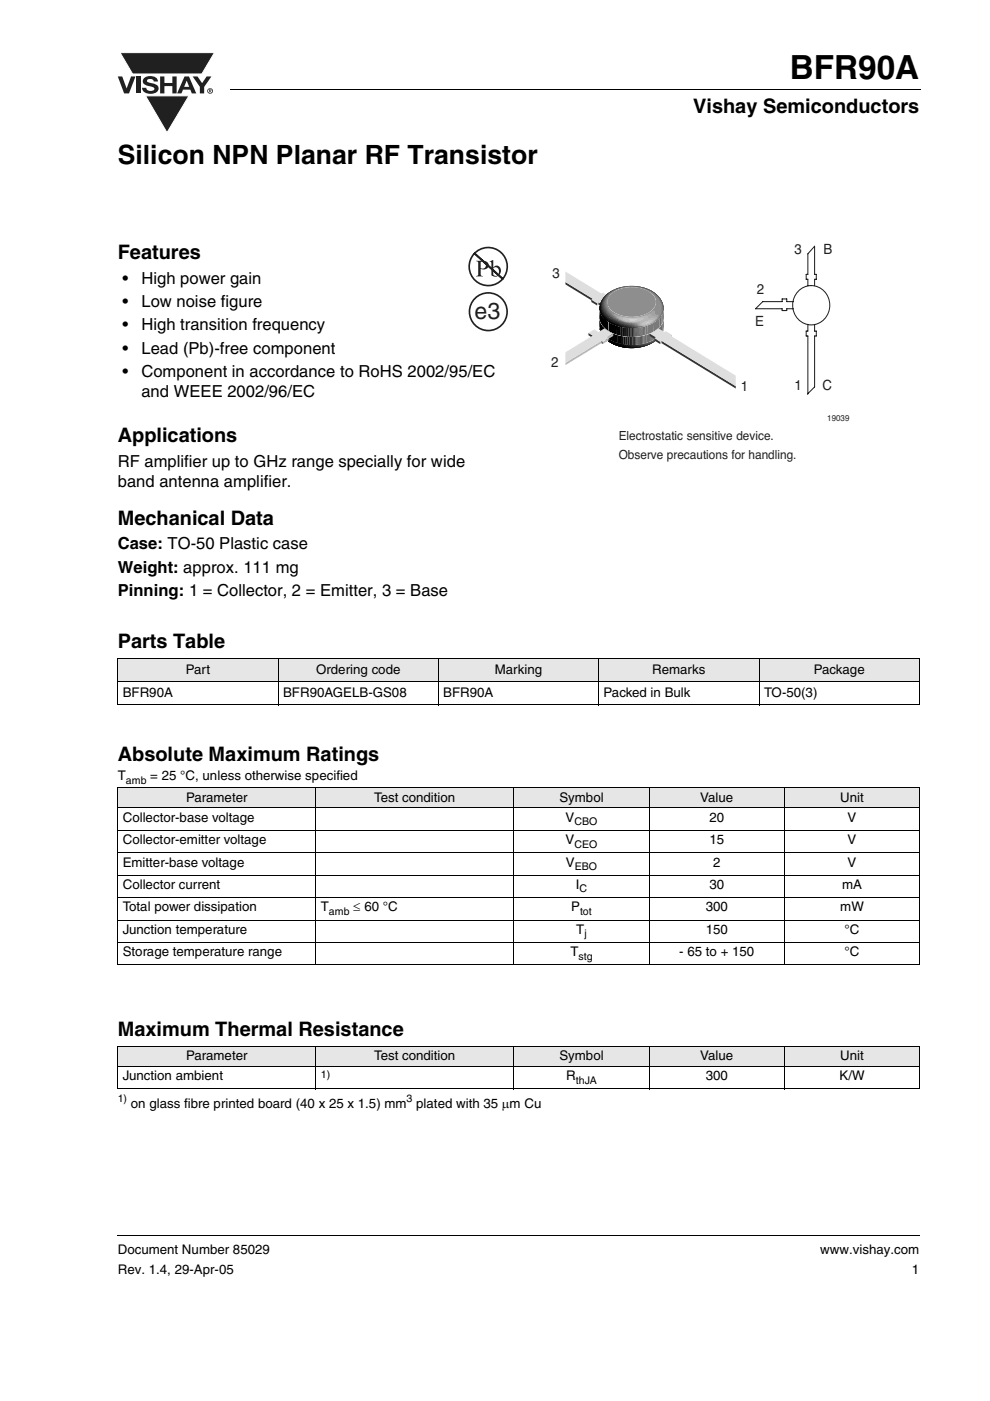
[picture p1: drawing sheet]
<svg xmlns="http://www.w3.org/2000/svg" width="210mm" height="297mm" viewBox="0 0 210 297" stroke-linecap="round" stroke-linejoin="round" font-family="sans-serif">
<path d="M25.5 11.2h20l-2.7 4.5h-14.7z" fill="#231f20"/>
<path d="M25.5 11.2h20l-2.7 4.5h-14.7z" fill="none" stroke="#fff" stroke-width=".21"/>
<path d="M30.9 20.3h9.2l-4.7 7.8z" fill="#231f20"/>
<path d="M30.9 20.3h9.2l-4.7 7.8z" fill="none" stroke="#fff" stroke-width=".21"/>
<g fill="#231f20">
<path d="M25 16.2h.9l1 2.5 .9-2.5h.9l-1.3 3.6h-1.1z"/>
<path d="M28.9 16.2h.9v3.6h-.9z"/>
<path d="M30.6 16.5a2.1 2.1 0 0 1 2.8 .3l.1 .5h-.9a.79 .79 0 0 0-.7-.6 .79 .79 0 0 0-.7 .4l.2 .3 1 .3a1.08 1.08 0 0 1 1.2 1 1.08 1.08 0 0 1-1.1 1.1 1.73 1.73 0 0 1-2.4-1.2h.9a.96 .96 0 0 0 .8 .7 .96 .96 0 0 0 1-.5 1.68 1.68 0 0 0-1.6-.7 .92 .92 0 0 1-.9-.6 .92 .92 0 0 1 .3-1z"/>
<path d="M34 16.2h.9v1.4h1.7v-1.4h.9v3.6h-.9v-1.5h-1.7v1.5h-.9z"/>
<path d="M40.9 16.2h1l1 1.4 .9-1.4h1l-1.5 2.2v1.4h-.9v-1.4z"/>
<path d="M39.6 17.1l-.5 1.3h1zM39.1 16.2h1l1.5 3.6h-.9l-.3-.8h-1.6l-.3 .8h-.9z"/>
<path d="M44.5 19.1v.1h.2v-.1zM44.3 18.9l.5 .1v.1l-.1 .2 .1 .3-.3-.3-.2 .3zM44.1 19.3a.46 .46 0 0 0 .9 0 .46 .46 0 0 0-.9 0zM44 19.3a.6 .6 0 0 1 1.2 0 .6 .6 0 0 1-1.2 0z"/>
</g>
<path d="M48.9 18.9l.1 .2zM24.9 261.9l.1 .2z" fill="#000"/>
<path d="M49 19h146.3M25 262h170.1" fill="none" stroke="#000" stroke-width=".21"/>
<path d="M113.5 41h81v60h-81z" fill="#fff"/>
<path d="M128.8 63l.3-.2v.5l-.3 .2z" fill="#bbb"/>
<g fill="#343434">
<path d="M119.9 59.8l5.8 3.5v.5l-5.8-3.5z"/>
<path d="M125.4 63.5l1.2 .8v.5l-1.2-.8z"/>
</g>
<path d="M126.6 64.3l.3-.2v.5l-.3 .2z" fill="#bbb"/>
<path d="M126.9 64.1l1.3 .8v.5l-1.3-.8z" fill="#343434"/>
<path d="M119.9 57.6l7.6 4.6 .4-.2 1.2 .8-.3 .2 1.3 .8-1.9 1.1-1.3-.8-.3 .2-1.2-.8 .3-.2-5.8-3.5z" fill="#dedede"/>
<path d="M129.9 63.8h.2v.5h-.2z" fill="#bababa"/>
<path d="M128.6 64.6l1.3-.8v.5l-1.3 .8z" fill="#c1c1c1"/>
<path d="M128.2 64.9l.4-.3v.5l-.4 .3z" fill="#bababa"/>
<g fill="#717171">
<path d="M127.1 69a3.6 3.6 0 0 0 1.9 2.9l.3 .7-.7-.5a4.1 4.1 0 0 1-1.5-3.1z"/>
<path d="M127.1 69a3.6 3.6 0 0 0 1.9 2.9l.3 .7a4.3 4.3 0 0 1-2.2-3.6z"/>
</g>
<path d="M127.1 69a3.6 3.6 0 0 0 1.9 2.9l.3 .7a4.3 4.3 0 0 1-2.2-3.6z" fill="#6b6b6b"/>
<path d="M127.1 69a3.6 3.6 0 0 0 1.9 2.9l.3 .7a4.3 4.3 0 0 1-2.2-3.6z" fill="#646464"/>
<path d="M127.1 69a3.6 3.6 0 0 0 1.9 2.9l.3 .7a4.3 4.3 0 0 1-2.2-3.6z" fill="#5e5e5e"/>
<path d="M127.1 69a3.6 3.6 0 0 0 1.9 2.9l.3 .7a4.3 4.3 0 0 1-2.2-3.6z" fill="#585858"/>
<path d="M127.1 69a3.6 3.6 0 0 0 1.9 2.9l.3 .7a4.3 4.3 0 0 1-2.2-3.6z" fill="#525252"/>
<path d="M127.1 69a3.6 3.6 0 0 0 1.9 2.9l.3 .7a4.3 4.3 0 0 1-2.2-3.6z" fill="#4c4c4c"/>
<path d="M127.1 69a3.6 3.6 0 0 0 1.9 2.9l.3 .7a4.3 4.3 0 0 1-2.2-3.6z" fill="#464646"/>
<path d="M127.1 69a3.6 3.6 0 0 0 1.9 2.9l.3 .7a4.3 4.3 0 0 1-2.2-3.6z" fill="#404040"/>
<path d="M127.1 69a3.6 3.6 0 0 0 1.9 2.9l.3 .7a4.3 4.3 0 0 1-2.2-3.6z" fill="#3a3a3a"/>
<path d="M127.1 69a3.6 3.6 0 0 0 1.9 2.9l.3 .7a4.3 4.3 0 0 1-2.2-3.6z" fill="#343434"/>
<path d="M127.1 69a3.6 3.6 0 0 0 1.9 2.9l.3 .7a4.3 4.3 0 0 1-2.2-3.6z" fill="#2d2d2d"/>
<path d="M127.1 69a3.6 3.6 0 0 0 1.9 2.9l.3 .7a4.3 4.3 0 0 1-2.2-3.6z" fill="#272727"/>
<path d="M127.1 69a3.6 3.6 0 0 0 1.9 2.9l.3 .7a4.3 4.3 0 0 1-2.2-3.6z" fill="#212121"/>
<path d="M127.1 69a3.6 3.6 0 0 0 1.9 2.9l.3 .7a4.3 4.3 0 0 1-2.2-3.6z" fill="#1b1b1b"/>
<path d="M127.1 69a3.6 3.6 0 0 0 1.9 2.9l.3 .7a4.3 4.3 0 0 1-2.2-3.6z" fill="#151515"/>
<path d="M127.1 69a3.6 3.6 0 0 0 1.9 2.9l.3 .7a4.3 4.3 0 0 1-2.2-3.6z" fill="#0f0f0f"/>
<path d="M127.1 69a3.6 3.6 0 0 0 1.9 2.9l.3 .7a4.3 4.3 0 0 1-2.2-3.6z" fill="#090909"/>
<path d="M127.1 69a3.6 3.6 0 0 0 1.9 2.9l.3 .7a4.3 4.3 0 0 1-2.2-3.6z" fill="#030303"/>
<path d="M127.1 67.2a3.6 3.6 0 0 0 1.9 3v1.7a4.1 4.1 0 0 1-1.9-4.7zM127.1 69a3.6 3.6 0 0 0 1.9 2.9l.3 .7a4.3 4.3 0 0 1-2.2-3.6z" fill="#000"/>
<g fill="#717171">
<path d="M129 71.9a9.8 9.8 0 0 0 10.8-.7 3.2 3.2 0 0 0 1-2.2 4.9 4.9 0 0 1-3.8 4.3 9.3 9.3 0 0 1-7.8-.9z"/>
<path d="M129 71.9a9.6 9.6 0 0 0 10.8-.7 3.2 3.2 0 0 0 1-2.2 5.4 5.4 0 0 1-5 4.7 9 9 0 0 1-6.6-1.3z"/>
</g>
<path d="M129 71.9a9.9 9.9 0 0 0 10.8-.6l.8-1.2 .2-1.1a5.4 5.4 0 0 1-5 4.7 9 9 0 0 1-6.6-1.3z" fill="#6b6b6b"/>
<path d="M129 71.9a10.6 10.6 0 0 0 10.4-.1 4.1 4.1 0 0 0 1.4-2.8 5.4 5.4 0 0 1-5 4.7 9 9 0 0 1-6.6-1.3z" fill="#646464"/>
<path d="M129 71.9a11 11 0 0 0 10.2 0 4 4 0 0 0 1.6-2.9 5.4 5.4 0 0 1-5 4.7 9 9 0 0 1-6.6-1.3z" fill="#5e5e5e"/>
<path d="M129 71.9a11.3 11.3 0 0 0 10.2 .1 3.9 3.9 0 0 0 1.6-3 5.4 5.4 0 0 1-5 4.7 9 9 0 0 1-6.6-1.3z" fill="#585858"/>
<path d="M129 71.9a10.4 10.4 0 0 0 7.1 1.1 4.3 4.3 0 0 0 4.7-3.8v-.2a5.4 5.4 0 0 1-5 4.7 9 9 0 0 1-6.6-1.3z" fill="#525252"/>
<path d="M129 71.9a12.2 12.2 0 0 0 9.3 .7 4.1 4.1 0 0 0 2.5-3.6 5.4 5.4 0 0 1-5 4.7 9 9 0 0 1-6.6-1.3z" fill="#4c4c4c"/>
<g fill="#464646">
<path d="M129 71.9a10.4 10.4 0 0 0 6.5 1.2 4.8 4.8 0 0 0 5-2.5 7.4 7.4 0 0 1-7.3 3.2 7.9 7.9 0 0 1-4-1.4z"/>
<path d="M140.8 69v.1z"/>
</g>
<path d="M129 71.9a10.4 10.4 0 0 0 6.3 1.2 4.9 4.9 0 0 0 4.9-2 8.1 8.1 0 0 1-7.9 2.6l-2-.6a1.59 1.59 0 0 1-1.3-1.2z" fill="#404040"/>
<path d="M129 71.9a10.3 10.3 0 0 0 6.1 1.2 5.1 5.1 0 0 0 4.9-1.7 8.8 8.8 0 0 1-9.5 1.8l-.2-.1a1.59 1.59 0 0 1-1.3-1.2z" fill="#3a3a3a"/>
<path d="M129 71.9a11.5 11.5 0 0 0 6.1 1.3l.5 .1a5 5 0 0 0 4.1-1.6 8.9 8.9 0 0 1-10.5 .7z" fill="#343434"/>
<path d="M129 71.9a11.6 11.6 0 0 0 5.8 1.4h.5a5.1 5.1 0 0 0 4.1-1.3 9 9 0 0 1-10.2 .4z" fill="#2d2d2d"/>
<path d="M129 71.9a11.7 11.7 0 0 0 5.5 1.4l.5 .1a5.3 5.3 0 0 0 4-1.1 9.1 9.1 0 0 1-9.8 .1z" fill="#272727"/>
<path d="M129 71.9a13.2 13.2 0 0 0 5.3 1.4 5.2 5.2 0 0 0 4.4-.7 9.2 9.2 0 0 1-9.5-.2z" fill="#212121"/>
<path d="M129 71.9l1.8 .8 3.1 .6a5.1 5.1 0 0 0 4.3-.5 9.2 9.2 0 0 1-9-.4z" fill="#1b1b1b"/>
<path d="M129 71.9a9.6 9.6 0 0 0 4.2 1.3l.4 .1a5.1 5.1 0 0 0 4.1-.2 9.3 9.3 0 0 1-8.5-.7z" fill="#151515"/>
<path d="M129 71.9a9.1 9.1 0 0 0 3.7 1.2l.9 .4a5 5 0 0 0 3.5-.2 9.2 9.2 0 0 1-7.9-.9z" fill="#0f0f0f"/>
<path d="M129 71.9a9.6 9.6 0 0 0 3.3 1.2 4.7 4.7 0 0 0 4.1 .4 9 9 0 0 1-7.2-1.1z" fill="#090909"/>
<path d="M129 71.9l1.3 .6a5.7 5.7 0 0 1 2.5 1.1l1.1 .2 1.6-.1a8.8 8.8 0 0 1-6.3-1.3z" fill="#030303"/>
<path d="M127.2 65.3a3.5 3.5 0 0 0 1.9 3l-.1 1.9a3.5 3.5 0 0 1-1.9-3.1zM129 71.9l2.1 .9a3.9 3.9 0 0 0 3.1 1 8.3 8.3 0 0 1-5-1.4z" fill="#000"/>
<path d="M142.2 71.1l.3-.1v.5l-.3 .1z" fill="#bbb"/>
<path d="M124.8 70.6l.9 .6v.4l-.9-.5z" fill="#343434"/>
<path d="M129 70.2l2 .9v1.7l-2-.9z" fill="#000"/>
<path d="M131 71.1l.7 .1v1.8l-.7-.2z" fill="#030303"/>
<path d="M131.7 71.2l.5 .1v1.7h-.5z" fill="#090909"/>
<path d="M132.2 71.3l.5 .1v1.7l-.5-.1z" fill="#0f0f0f"/>
<path d="M132.7 71.4h.4v1.8l-.4-.1z" fill="#151515"/>
<path d="M133.1 71.4h.4v1.8h-.4z" fill="#1b1b1b"/>
<path d="M133.5 71.4h.3v1.8h-.3z" fill="#212121"/>
<path d="M133.8 71.4h.4v1.8h-.4z" fill="#272727"/>
<path d="M134.2 71.4h.3v1.8h-.3z" fill="#2d2d2d"/>
<path d="M134.5 71.4h.2v1.8h-.2z" fill="#343434"/>
<path d="M134.7 71.4h.3v1.7l-.3 .1z" fill="#3a3a3a"/>
<path d="M135 71.4h.2v1.7h-.2z" fill="#404040"/>
<path d="M135.2 71.4l.3-.1v1.8h-.3z" fill="#464646"/>
<path d="M135.5 71.3h.2v1.7l-.2 .1z" fill="#4c4c4c"/>
<path d="M135.7 71.3h.3v1.7h-.3z" fill="#525252"/>
<path d="M136 71.3l.2-.1v1.8h-.2z" fill="#585858"/>
<path d="M136.2 71.2h.3v1.7l-.3 .1z" fill="#5e5e5e"/>
<path d="M136.5 71.2l.3-.1v1.7l-.3 .1z" fill="#646464"/>
<path d="M136.8 71.1l.4-.1v1.7l-.4 .1z" fill="#6b6b6b"/>
<path d="M137.2 71l.9-.4v1.8l-.9 .3z" fill="#717171"/>
<path d="M138.1 70.6l1.2-.7v1.7l-1.2 .8z" fill="#777"/>
<path d="M139.3 69.9l.9-.9v1.8l-.9 .8z" fill="#717171"/>
<path d="M140.5 68.6v1.8l-.3 .4v-1.8z" fill="#6b6b6b"/>
<path d="M140.6 68.3v1.7l-.1 .4v-1.8z" fill="#646464"/>
<path d="M140.7 68l-.1 2z" fill="#5e5e5e"/>
<path d="M140.8 67.8l-.1 2z" fill="#585858"/>
<path d="M140.8 67.5v2z" fill="#525252"/>
<path d="M140.8 67.3v2z" fill="#4c4c4c"/>
<path d="M140.8 67.2v1.8z" fill="#464646"/>
<path d="M137.8 70.7l1.3 .8v.5l-1.3-.8z" fill="#343434"/>
<path d="M128.8 71.5l1.3-.8v.5l-1.3 .8z" fill="#bbb"/>
<path d="M129.7 62.2a7.3 7.3 0 0 1 8.6 .1 2.33 2.33 0 0 1-.7 4 7.4 7.4 0 0 1-8-.6 2.2 2.2 0 0 1 .1-3.5z" fill="#8f8f8f"/>
<path d="M140 72.4l.3-.1v.5l-.3 .1z" fill="#bbb"/>
<g fill="#343434">
<path d="M138.8 71.7l1.2 .7v.5l-1.2-.7z"/>
<path d="M127.5 72.3l.4 .2v.4l-.4-.1z"/>
</g>
<path d="M127.9 72.5l1.2-.8v.5l-1.2 .7z" fill="#bbb"/>
<path d="M129.1 68.3l1.8 .8-.1 1.9-1.8-.8z" fill="#000"/>
<path d="M130.9 69.1l.7 .2-.1 1.9-.7-.2z" fill="#030303"/>
<path d="M131.6 69.3l.5 .1v1.9l-.6-.1z" fill="#090909"/>
<path d="M132.1 69.4h.5l-.1 2-.4-.1z" fill="#0f0f0f"/>
<path d="M132.6 69.4l.4 .1v1.9h-.5z" fill="#151515"/>
<path d="M133 69.5h.4l-.1 1.9h-.3z" fill="#1b1b1b"/>
<path d="M133.4 69.5h.3v1.9h-.4z" fill="#212121"/>
<path d="M133.7 69.5h.3v1.9h-.3z" fill="#272727"/>
<path d="M134 69.5h.3v1.9h-.3z" fill="#2d2d2d"/>
<path d="M134.3 69.5h.3v1.9h-.3z" fill="#343434"/>
<path d="M134.6 69.5h.2v1.9h-.2z" fill="#3a3a3a"/>
<path d="M134.8 69.5h.2v1.9h-.2z" fill="#404040"/>
<path d="M135 69.5h.3v1.9h-.3z" fill="#464646"/>
<path d="M135.3 69.5l.2-.1v1.9l-.2 .1z" fill="#4c4c4c"/>
<path d="M135.5 69.4h.2v1.9h-.2z" fill="#525252"/>
<path d="M135.7 69.4h.2v1.9h-.2z" fill="#585858"/>
<path d="M135.9 69.4l.2-.1v1.9l-.2 .1z" fill="#5e5e5e"/>
<path d="M136.1 69.3h.2l.1 1.9h-.3z" fill="#646464"/>
<path d="M136.3 69.3l.3-.1v1.9l-.2 .1z" fill="#6b6b6b"/>
<path d="M136.6 69.2l.3-.1v1.9l-.3 .1z" fill="#717171"/>
<path d="M136.9 69.1l.5-.1v1.9l-.5 .1z" fill="#777"/>
<path d="M137.4 69l1.1-.5 .1 1.9-1.2 .5z" fill="#7d7d7d"/>
<path d="M138.5 68.5l1.3-1 .1 1.9-1.3 1z" fill="#777"/>
<path d="M140.3 67v1.9l-.4 .5-.1-1.9z" fill="#717171"/>
<path d="M140.5 66.6v1.9l-.2 .4v-1.9z" fill="#6b6b6b"/>
<path d="M140.6 66.3l.1 1.9-.2 .3v-1.9z" fill="#646464"/>
<path d="M140.7 66.1v2.1z" fill="#5e5e5e"/>
<path d="M140.7 65.8l.1 2.1z" fill="#585858"/>
<path d="M140.8 65.6v2.1z" fill="#525252"/>
<path d="M140.8 65.4v2.1z" fill="#4c4c4c"/>
<path d="M140.8 65.3v1.9z" fill="#464646"/>
<g fill="#8f8f8f">
<path d="M128.5 62.6a8.6 8.6 0 0 1 11 0 3.4 3.4 0 0 1-.8 5.8 10.1 10.1 0 0 1-9.6-.1l.1-.5a3.1 3.1 0 0 1 1.1-1.6 7.4 7.4 0 0 0 7.9-.4 2.31 2.31 0 0 0-.5-4 7.4 7.4 0 0 0-8 .4 2.31 2.31 0 0 0 .6 4 3 3 0 0 0-1.2 2.1 3.4 3.4 0 0 1-.6-5.7z"/>
<path d="M128.4 62.7a8.5 8.5 0 0 1 11.5 .4 3.3 3.3 0 0 1-1.2 5.3 10.1 10.1 0 0 1-9.6-.1l.2-.8 .6-1a5.4 5.4 0 0 0 4.4 2l.4 .1a2.15 2.15 0 0 0 2.7 .3 3.5 3.5 0 0 0 2.6-2.5 3.5 3.5 0 0 0-1.1-3.6 7.1 7.1 0 0 0-9.6-.2 2.57 2.57 0 0 0 .3 3.4l.3 .5-.6 1-.2 .8a3.4 3.4 0 0 1-.7-5.6z"/>
</g>
<path d="M128.4 62.7a8.5 8.5 0 0 1 11.5 .4 3.3 3.3 0 0 1-1.2 5.3 10.1 10.1 0 0 1-9.6-.1l.1-.7 .6-1a5.9 5.9 0 0 0 4.5 1.9l.4 .1a2.39 2.39 0 0 0 2.9 .2 3.6 3.6 0 0 0 2.7-2.9 3.6 3.6 0 0 0-1.7-3.6 7.4 7.4 0 0 0-9.1 0 2.87 2.87 0 0 0 .3 4.3l-.6 1-.1 .7a3.4 3.4 0 0 1-.7-5.6z" fill="#898989"/>
<path d="M128.4 62.7a8.5 8.5 0 0 1 11.5 .4 3.3 3.3 0 0 1-1.2 5.3 10.1 10.1 0 0 1-9.6-.1l.1-.7 .6-.9a6.4 6.4 0 0 0 4.4 1.9 3.5 3.5 0 0 0 4.2-.1 3.4 3.4 0 0 0 .8-5.7 8 8 0 0 0-9.2-1 2.66 2.66 0 0 0-.9 4.1l.7 .8-.6 .9-.1 .7a3.4 3.4 0 0 1-.7-5.6z" fill="#838383"/>
<path d="M128.4 62.7a8.5 8.5 0 0 1 11.5 .4 3.4 3.4 0 0 1-1.5 5.4 3.5 3.5 0 0 0 .5-6.1 8 8 0 0 0-9.4-.3 2.86 2.86 0 0 0 .2 4.6l-.4 .8-.2 .8a3.4 3.4 0 0 1-.7-5.6z" fill="#7d7d7d"/>
<path d="M128.4 62.7a8.5 8.5 0 0 1 11.5 .4 3.3 3.3 0 0 1-.6 4.8 3.4 3.4 0 0 0 0-5.2 7.9 7.9 0 0 0-10.3-.2 2.82 2.82 0 0 0 .5 4.1l.2 .2-.6 1.5a3.4 3.4 0 0 1-.7-5.6z" fill="#777"/>
<path d="M128.4 62.7a8.5 8.5 0 0 1 11.5 .4 3.3 3.3 0 0 1 .1 4.2 3.5 3.5 0 0 0-.8-4.8 7.9 7.9 0 0 0-10.4 .2 2.87 2.87 0 0 0 .8 4.1l-.5 1.5a3.4 3.4 0 0 1-.7-5.6z" fill="#717171"/>
<path d="M128.4 62.7a8.5 8.5 0 0 1 11.5 .4 3.4 3.4 0 0 1 .4 3.7 3.7 3.7 0 0 0-1.7-4.8 7.9 7.9 0 0 0-9.8 .6 2.89 2.89 0 0 0 .8 4.3l-.5 1.4a3.4 3.4 0 0 1-.7-5.6z" fill="#6b6b6b"/>
<path d="M128.4 62.7a8.5 8.5 0 0 1 11.5 .4 3.4 3.4 0 0 1 .6 3.4 4 4 0 0 0-2.4-4.8 8 8 0 0 0-9.3 .8 2.89 2.89 0 0 0 .8 4.4l-.5 1.4a3.4 3.4 0 0 1-.7-5.6z" fill="#646464"/>
<path d="M128.4 62.7a8.5 8.5 0 0 1 11.5 .4 3.5 3.5 0 0 1 .7 3.1 4 4 0 0 0-2.2-4.4 8.4 8.4 0 0 0-9.5 .6 2.9 2.9 0 0 0 .6 4.6l-.4 1.3a3.4 3.4 0 0 1-.7-5.6z" fill="#5e5e5e"/>
<path d="M128.4 62.7a8.5 8.5 0 0 1 11.5 .4l.7 1.3 .1 1.6a4.1 4.1 0 0 0-2.6-4.4 8.6 8.6 0 0 0-9 .6 2.95 2.95 0 0 0 .4 4.9l-.4 1.2a3.4 3.4 0 0 1-.7-5.6z" fill="#585858"/>
<path d="M128.4 62.7a8.5 8.5 0 0 1 11.5 .4l.7 1.3 .1 1.3a4.3 4.3 0 0 0-2.9-4.2 8.5 8.5 0 0 0-8.9 .8 2.95 2.95 0 0 0 .6 4.8l-.4 1.2a3.4 3.4 0 0 1-.7-5.6z" fill="#525252"/>
<path d="M128.4 62.7a8.5 8.5 0 0 1 11.5 .4l.7 1.2 .2 1.2a4.5 4.5 0 0 0-3.2-4.2 8.4 8.4 0 0 0-8.9 1.2 2.94 2.94 0 0 0 .7 4.7l-.3 1.1a3.4 3.4 0 0 1-.7-5.6z" fill="#4c4c4c"/>
<g fill="#464646">
<path d="M136.1 60.8a5.3 5.3 0 0 1 4.7 4.5 4.9 4.9 0 0 0-3.9-4.2z"/>
<path d="M128.4 62.7a7.4 7.4 0 0 1 4.5-2 6.2 6.2 0 0 0-4.9 2.9 3.1 3.1 0 0 0 1.4 3.6l-.3 1.1a3.4 3.4 0 0 1-.7-5.6z"/>
</g>
<g fill="#404040">
<path d="M137.8 61.4a4.9 4.9 0 0 1 2.9 3.5 4.8 4.8 0 0 0-2.9-3.5z"/>
<path d="M128.4 62.7l1.2-1 1.7-.7a5 5 0 0 0-3.5 2.9 3.2 3.2 0 0 0 1.6 3.4l-.3 1a3.4 3.4 0 0 1-.7-5.6z"/>
</g>
<g fill="#3a3a3a">
<path d="M139.4 62.5l1 1.3z"/>
<path d="M128.4 62.7l1-.9 1.1-.5a3.6 3.6 0 0 0-2.7 4.2l.9 1.3 .6 .6-.2 .9a3.4 3.4 0 0 1-.7-5.6z"/>
</g>
<path d="M128.4 62.7l1.5-1.1a3.3 3.3 0 0 0-2.2 2.7 3.3 3.3 0 0 0 1.6 3.2l-.2 .8a3.4 3.4 0 0 1-.7-5.6z" fill="#343434"/>
<path d="M128.4 62.7l1-.9a3.2 3.2 0 0 0-1.8 2.9 3.2 3.2 0 0 0 1.7 2.8l-.2 .8a3.4 3.4 0 0 1-.7-5.6z" fill="#2d2d2d"/>
<path d="M128.4 62.7l.6-.6a3.1 3.1 0 0 0 .2 5.5l-.1 .7a3.4 3.4 0 0 1-.7-5.6z" fill="#272727"/>
<path d="M128.5 62.6a3.1 3.1 0 0 0 .7 5.1l-.1 .6a3.4 3.4 0 0 1-.6-5.8l.1-.1z" fill="#212121"/>
<path d="M128.4 62.7a3.1 3.1 0 0 0 .8 5.1l-.1 .5a3.4 3.4 0 0 1-.7-5.6z" fill="#1b1b1b"/>
<path d="M130.3 66.5a9.1 9.1 0 0 0 8.5-.7l.1 .1 .1 .6 .6 .3a2.05 2.05 0 0 1-1.3 1.7 3.2 3.2 0 0 1-2.9 .5l-.6-.5a6.3 6.3 0 0 1-4.4-1.6z" fill="#a0a0a0"/>
<path d="M128.1 63a3.1 3.1 0 0 0 1.1 4.8l-.1 .5a3.3 3.3 0 0 1-1-5.3z" fill="#151515"/>
<path d="M130.6 66.8a10.3 10.3 0 0 0 7.7-.5l.3 .6h.5l.3 .2a2.04 2.04 0 0 1-1.5 1.6 2.43 2.43 0 0 1-2.5 .1 1.17 1.17 0 0 0-1.3-.4 4.1 4.1 0 0 1-3.5-1.5z" fill="#a6a6a6"/>
<path d="M127.9 63.3a3.2 3.2 0 0 0 1.2 4.6v.4a3.3 3.3 0 0 1-1.2-5z" fill="#0f0f0f"/>
<path d="M130.9 67a12 12 0 0 0 7.1-.4l.3 .6 .6-.1 .3 .2a2.28 2.28 0 0 1-1.7 1.5 1.65 1.65 0 0 1-2 0 .91 .91 0 0 0-1.1-.4 4.5 4.5 0 0 1-3.6-1.3z" fill="#ababab"/>
<path d="M127.7 63.6a3.2 3.2 0 0 0 1.4 4.4v.3a3.2 3.2 0 0 1-1.4-4.7z" fill="#090909"/>
<path d="M131 67.2l.1-.1a13.4 13.4 0 0 0 6.6-.3l.2 .6 .9-.1 .3 .1a2.63 2.63 0 0 1-2.4 1.6l-1-.1-.3-.5a7.9 7.9 0 0 1-4.3-1z" fill="#b0b0b0"/>
<path d="M131.3 67.2h.1a13.8 13.8 0 0 0 4.9-.1l1-.1 .2 .1v.4l1.1-.1 .4 .2a2.34 2.34 0 0 1-2.2 1.4h-.9l-.2-.6a9.5 9.5 0 0 1-4-.7z" fill="#b4b4b4"/>
<path d="M127.5 63.9a3.2 3.2 0 0 0 1.6 4.2v.2a3.2 3.2 0 0 1-1.6-4.4z" fill="#030303"/>
<path d="M131.4 67.4h1a15.5 15.5 0 0 0 4.8-.3l.1 .1-.2 .5 1.4-.2 .3 .2a2.79 2.79 0 0 1-2.9 1.2v-.6a11.1 11.1 0 0 1-3.9-.5z" fill="#b7b7b7"/>
<path d="M129.7 66.7a6.8 6.8 0 0 0 4.4 1.9l.5 .2a2.37 2.37 0 0 0 2.4 .3 10.3 10.3 0 0 1-7.9-.8l.2-.8z" fill="#7d7d7d"/>
<path d="M129.7 66.8a6.8 6.8 0 0 0 4.3 1.9l.4 .1a2.45 2.45 0 0 0 2.3 .4 10.2 10.2 0 0 1-7.6-.9z" fill="#777"/>
<path d="M129.6 66.8a7 7 0 0 0 4.3 1.9 3.6 3.6 0 0 0 2.3 .6l.2-.1a10.2 10.2 0 0 1-7.3-.9z" fill="#717171"/>
<path d="M129.6 66.9a8.4 8.4 0 0 0 4.6 2 2.87 2.87 0 0 0 2 .4 10.2 10.2 0 0 1-7.1-1z" fill="#6b6b6b"/>
<path d="M129.6 66.9a8.4 8.4 0 0 0 4.4 1.9l1 .5h1a10.1 10.1 0 0 1-6.9-1z" fill="#646464"/>
<path d="M127.3 64.4a3.4 3.4 0 0 0 1.8 3.8v.1a3.1 3.1 0 0 1-1.8-3.9z" fill="#000"/>
<path d="M129.5 67l1.1 .8 1.1 .5 3.1 1 1 .1a10.1 10.1 0 0 1-6.7-1.1z" fill="#5e5e5e"/>
<path d="M129.5 67.1a13.9 13.9 0 0 0 6.2 2.3 9.9 9.9 0 0 1-6.6-1.1z" fill="#585858"/>
<path d="M129.5 67.1a13.7 13.7 0 0 0 6 2.3 9.9 9.9 0 0 1-6.4-1.1z" fill="#525252"/>
<path d="M129.4 67.2a14.3 14.3 0 0 0 5.9 2.3 9.8 9.8 0 0 1-6.2-1.2z" fill="#4c4c4c"/>
<path d="M129.4 67.2a14.6 14.6 0 0 0 5.7 2.3 9.8 9.8 0 0 1-6-1.2z" fill="#464646"/>
<path d="M131.6 67.4l2.6 .1 2.8-.2a1.41 1.41 0 0 1-1.7 .9 4.3 4.3 0 0 1-3.7-.8z" fill="#bababa"/>
<path d="M129.4 67.3a15 15 0 0 0 5.5 2.2 9.7 9.7 0 0 1-5.8-1.2z" fill="#404040"/>
<path d="M129.3 67.4a15.2 15.2 0 0 0 5.4 2.1 9.6 9.6 0 0 1-5.6-1.2z" fill="#3a3a3a"/>
<path d="M131.8 67.5l5-.1a1.98 1.98 0 0 1-1.9 .8 3.2 3.2 0 0 1-3.1-.7z" fill="#bdbdbd"/>
<path d="M129.3 67.5a16.1 16.1 0 0 0 5.1 2 9.5 9.5 0 0 1-5.3-1.2z" fill="#343434"/>
<path d="M132 67.6l4.6-.1a3.9 3.9 0 0 1-3.9 .5z" fill="#c0c0c0"/>
<path d="M129.3 67.5a14.8 14.8 0 0 0 4.9 2l-2.4-.2-1.4-.4-1.3-.6z" fill="#2d2d2d"/>
<path d="M129.2 67.6l2.5 1.3 2.2 .6-2.2-.2-1.4-.4-1.2-.6z" fill="#272727"/>
<path d="M132.3 67.6l3.7-.2 .3 .1a3.3 3.3 0 0 1-3.1 .6l-.6-.2z" fill="#c3c3c3"/>
<path d="M136.3 68.2l2.1-.6 .3 .1a2.56 2.56 0 0 1-2.7 1.2z" fill="#bababa"/>
<path d="M129.2 67.7a14.8 14.8 0 0 0 4.4 1.8l-2.1-.3-1.3-.4-1.1-.5z" fill="#212121"/>
<path d="M136.2 68.5l1.3-.6 .9-.2 .2 .1a2.62 2.62 0 0 1-2.5 1.1z" fill="#bdbdbd"/>
<path d="M132.5 67.6h3.6a3.4 3.4 0 0 1-3.6 0z" fill="#c5c5c5"/>
<path d="M129.2 67.8l2 1 2 .7-1.9-.3-1.2-.4-1-.5z" fill="#1b1b1b"/>
<path d="M136.2 68.7a2.64 2.64 0 0 1 2.3-.8 2.32 2.32 0 0 1-2.3 1z" fill="#c0c0c0"/>
<path d="M129.2 67.8l1.8 1 1.8 .7-2.8-.7-.9-.5z" fill="#151515"/>
<path d="M132.7 67.7l3.1-.1a2.97 2.97 0 0 1-3.1 .1z" fill="#c8c8c8"/>
<path d="M136.3 68.7l1.2-.7 .6-.1 .2 .1a2.1 2.1 0 0 1-2 .8z" fill="#c3c3c3"/>
<path d="M129.1 67.9l1.5 .8 1.8 .7-2.3-.6-1-.5z" fill="#0f0f0f"/>
<path d="M136.5 68.6l.4-.3a1.19 1.19 0 0 1 1.3-.2 1.78 1.78 0 0 1-1.8 .7z" fill="#c5c5c5"/>
<path d="M133 67.8l2.5-.1a2.64 2.64 0 0 1-2.5 .1z" fill="#cacaca"/>
<path d="M129.1 68l2.8 1.3-1.9-.6-.9-.4z" fill="#090909"/>
<path d="M136.6 68.6l.6-.4 .8-.1a1.32 1.32 0 0 1-1.4 .6z" fill="#c8c8c8"/>
<path d="M133.4 67.8h1.7a1.84 1.84 0 0 1-1.7 0z" fill="#ccc"/>
<path d="M129.1 68.1l2.3 1.1-1.9-.7-.4-.2z" fill="#030303"/>
<path d="M136.8 68.5l1.1-.3a1.03 1.03 0 0 1-1.2 .4z" fill="#cacaca"/>
<path d="M137 68.5l.7-.2-.5 .3h-.3z" fill="#ccc"/>
<path d="M129.1 68.2l1.5 .8z" fill="#000"/>
<path d="M119.9 76.9l7.6-4.6v.5l-7.6 4.6z" fill="#bbb"/>
<path d="M119.9 74.7l5.8-3.5-.9-.6 1.2-.8 .9 .6 1.3-.8 1.9 1.1-1.3 .8 .3 .2-1.2 .8-.4-.2-7.6 4.6z" fill="#dedede"/>
<path d="M140.3 72.3l15.7 9.6v.5l-15.7-9.6z" fill="#343434"/>
<path d="M137.8 70.7l1.8-1.1 1.3 .8 .3-.2 1.3 .8-.3 .1 13.8 8.5v2.3l-15.7-9.6-.3 .1-1.2-.7 .3-.2z" fill="#dedede"/>
<path d="M168.2 63.9h-1.3v-.5h-1v.5h-4.1l-1.5 1.6h5.6v.3h1v-.3h1.3M169.3 61.8a4 4 0 0 1 5.1-.4 4 4 0 0 1 1.3 4.9 3.9 3.9 0 0 1-4.9 2.4 3.9 3.9 0 0 1-2.6-4.8l.2-.8zM171.3 60.5v-1.3h-.3v-1h.3v-4.4l1.5-1.6v6h.3v1h-.3v1.3M171.3 68.8v1.4h-.3v1h.3v12.3M172.8 68.8v1.4h.3v1h-.3v10.8l-1.5 1.5" fill="none" stroke="#231f20" stroke-width=".22"/>
<g fill="#e6e6e6">
<path d="M25 139.6h34v4.9h-34z"/>
<path d="M59 139.6h34v4.9h-34z"/>
<path d="M93 139.6h34v4.9h-34z"/>
<path d="M127 139.6h34v4.9h-34z"/>
<path d="M161 139.6h34v4.9h-34z"/>
<path d="M25 167.1h42v4.2h-42z"/>
<path d="M67 167.1h42v4.2h-42z"/>
<path d="M109 167.1h28.7v4.2h-28.7z"/>
<path d="M137.7 167.1h28.7v4.2h-28.7z"/>
<path d="M166.4 167.1h28.7v4.2h-28.7z"/>
<path d="M25 221.8h42v4.3h-42z"/>
<path d="M67 221.8h42v4.3h-42z"/>
<path d="M109 221.8h28.7v4.3h-28.7z"/>
<path d="M137.7 221.8h28.7v4.3h-28.7z"/>
<path d="M166.4 221.8h28.7v4.3h-28.7z"/>
</g>
<g fill="none" stroke="#000" stroke-width=".21">
<path d="M24.9 139.6h170.2M25 139.7v9.7M59 139.5v10M93 139.5v10M127 139.5v10M161 139.5v10M195 139.7v9.7M24.9 144.5h170.2M24.9 149.4h170.2M24.9 167.1h170.3M24.9 171.3h170.3M24.9 176.1h170.3"/>
<path d="M25 167.2v37.3M67 167v37.7M109 167v37.7M137.7 167v37.7M166.4 167v37.7M195.1 167.2v37.3M24.9 180.8h170.3M24.9 185.6h170.3M24.9 190.3h170.3M24.9 195.1h170.3M24.9 199.8h170.3M24.9 204.6h170.3"/>
<path d="M24.9 221.8h170.3M24.9 226.1h170.3M24.9 230.8h170.3M25 221.9v8.9M67 221.8v9.1M109 221.8v9.1M137.7 221.8v9.1M166.4 221.8v9.1M195.1 221.9v8.9"/>
</g>
<g fill="#fff">
<path d="M97.6 49h11.4v23h-11.4z"/>
<path d="M99.3 52.3h8.5v18h-8.5z"/>
</g>
<path d="M100.6 53.8a4 4 0 0 1 5.6-.3 4 4 0 0 1 .5 5.6l-6-5.4 5.9 5.5a4 4 0 0 1-5.7 .3 4 4 0 0 1-.3-5.7z" fill="none" stroke="#231f20" stroke-width=".35"/>
<g fill="#231f20">
<path d="M102 55.5v1.4a.75 .75 0 0 0 1.1-.7 .75 .75 0 0 0-1.1-.7zM101 55.3a2.8 2.8 0 0 1 2.4 .3 1.02 1.02 0 0 1-.1 1.4 1.02 1.02 0 0 1-1.3 0v1.4l.5 .2h-1.5l.3-.1 .1-.4v-2.3v-.2z"/>
<path d="M104.6 56.9v1.3l.2 .2a.87 .87 0 0 0 1-.4 .87 .87 0 0 0-.2-1.1 .64 .64 0 0 0-1 0zM103.9 55.4l.7-.3v1.6a.89 .89 0 0 1 1.1-.3 .89 .89 0 0 1 .6 1 1.23 1.23 0 0 1-.7 1.2 1.23 1.23 0 0 1-1.4-.2v-2.7z"/>
</g>
<circle cx="103.6" cy="66.1" r="4" fill="none" stroke="#231f20" stroke-width=".35"/>
<text font-size="7" x="167.6" y="16.7">BFR90A</text>
<text font-size="5.6" x="25" y="34.8">Silicon NPN Planar RF Transistor</text>
<text font-size="4.9" fill="#231f20" x="100.7" y="67.7">e3</text>
<g font-size="4.2">
<text x="147" y="24">Vishay Semiconductors</text>
<text x="25" y="55">Features</text>
<text x="25" y="93.8">Applications</text>
<text x="25" y="111.3">Mechanical Data</text>
<text x="25" y="137.4">Parts Table</text>
<text x="25" y="161.4">Absolute Maximum Ratings</text>
<text x="25" y="219.7">Maximum Thermal Resistance</text>
</g>
<g font-size="3.5">
<text x="26" y="60.2">•</text>
<text x="26" y="65.1">•</text>
<text x="30" y="60.2">High power gain</text>
<text x="30" y="65.1">Low noise figure</text>
<text x="26" y="70">•</text>
<text x="30" y="70">High transition frequency</text>
<text x="26" y="75">•</text>
<text x="30" y="75">Lead (Pb)-free component</text>
<text x="26" y="79.9">•</text>
<text x="30" y="79.9">Component in accordance to RoHS 2002/95/EC</text>
<text x="30" y="84.1">and WEEE 2002/96/EC</text>
<text x="25" y="99">RF amplifier up to GHz range specially for wide</text>
<text x="25" y="103.2">band antenna amplifier.</text>
<text x="25" y="116.5">Case: TO-50 Plastic case</text>
<text x="25" y="121.5">Weight: approx. 111 mg</text>
<text x="25" y="126.4">Pinning: 1 = Collector, 2 = Emitter, 3 = Base</text>
</g>
<g font-size="3" fill="#231f20">
<text x="168.5" y="53.8">3</text>
<text x="174.6" y="53.8">B</text>
<text x="117.2" y="58.9">3</text>
<text x="160.5" y="62.4">2</text>
<text x="160.2" y="69.2">E</text>
<text x="116.9" y="77.7">2</text>
<text x="157.1" y="82.9">1</text>
<text x="168.5" y="82.6">1</text>
<text x="174.5" y="82.6">C</text>
</g>
<g font-size="2.8">
<text x="39.4" y="142.9">Part</text>
<text x="67" y="142.9">Ordering code</text>
<text x="104.9" y="142.9">Marking</text>
<text x="138.3" y="142.9">Remarks</text>
<text x="172.6" y="142.9">Package</text>
<text x="26" y="147.8">BFR90A</text>
<text x="60.1" y="147.8">BFR90AGELB-GS08</text>
<text x="94" y="147.8">BFR90A</text>
<text x="128" y="147.8">Packed in Bulk</text>
<text x="162.1" y="147.8">TO-50(3)</text>
<text x="25" y="165.4">T</text>
<text x="31.9" y="165.4">= 25 °C, unless otherwise specified</text>
<text x="39.5" y="170">Parameter</text>
<text x="79.4" y="170">Test condition</text>
<text x="118.6" y="170">Symbol</text>
<text x="148.5" y="170">Value</text>
<text x="178.2" y="170">Unit</text>
<text x="26" y="174.2">Collector-base voltage</text>
<text x="26" y="179">Collector-emitter voltage</text>
<text x="119.9" y="179">V</text>
<text x="119.9" y="174.2">V</text>
<text x="150.5" y="174.2">20</text>
<text x="150.5" y="179">15</text>
<text x="179.8" y="174.2">V</text>
<text x="179.8" y="179">V</text>
<text x="26" y="183.7">Emitter-base voltage</text>
<text x="120" y="183.7">V</text>
<text x="151.3" y="183.7">2</text>
<text x="179.8" y="183.7">V</text>
<text x="26" y="188.5">Collector current</text>
<text x="122.1" y="188.5">I</text>
<text x="150.5" y="188.5">30</text>
<text x="178.6" y="188.5">mA</text>
<text x="26" y="193.3">Total power dissipation</text>
<text x="68.1" y="193.3">T</text>
<text x="74.9" y="193.3">≤ 60 °C</text>
<text x="121.1" y="193.3">P</text>
<text x="149.7" y="193.3">300</text>
<text x="178.2" y="193.3">mW</text>
<text x="26" y="198">Junction temperature</text>
<text x="26" y="202.8">Storage temperature range</text>
<text x="121" y="202.8">T</text>
<text x="122.2" y="198">T</text>
<text x="144.1" y="202.8">- 65 to + 150</text>
<text x="149.7" y="198">150</text>
<text x="179.2" y="202.8">°C</text>
<text x="179.2" y="198">°C</text>
<text x="39.5" y="224.8">Parameter</text>
<text x="79.4" y="224.8">Test condition</text>
<text x="118.6" y="224.8">Symbol</text>
<text x="148.5" y="224.8">Value</text>
<text x="178.2" y="224.8">Unit</text>
<text x="26" y="229">Junction ambient</text>
<text x="120.1" y="229">R</text>
<text x="149.7" y="229">300</text>
<text x="178.1" y="229">K/W</text>
<text x="27.8" y="234.8">on glass fibre printed board (40 x 25 x 1.5) mm</text>
<text x="88.3" y="234.8">plated with 35 μm Cu</text>
<text x="25" y="265.9">Document Number 85029</text>
<text x="174" y="265.9">www.vishay.com</text>
<text x="25" y="270.1">Rev. 1.4, 29-Apr-05</text>
<text x="193.4" y="270.1">1</text>
</g>
<g font-size="2.7" fill="#231f20">
<text x="131.2" y="93.4">Electrostatic sensitive device.</text>
<text x="131.2" y="97.3">Observe precautions for handling.</text>
</g>
<g font-size="2.2">
<text x="26.7" y="166.1">amb</text>
<text x="121.8" y="175">CBO</text>
<text x="121.8" y="179.7">CEO</text>
<text x="121.9" y="184.5">EBO</text>
<text x="122.9" y="189.2">C</text>
<text x="69.8" y="194">amb</text>
<text x="123" y="194">tot</text>
<text x="122.7" y="203.5">stg</text>
<text x="124" y="198.7">j</text>
<text x="25" y="233.7">1)</text>
<text x="68.1" y="228.6">1)</text>
<text x="86.3" y="233.7">3</text>
<text x="122.1" y="229.7">thJA</text>
</g>
<text font-size="1.8" fill="#231f20" x="175.5" y="89.2">19039</text>
</svg>
